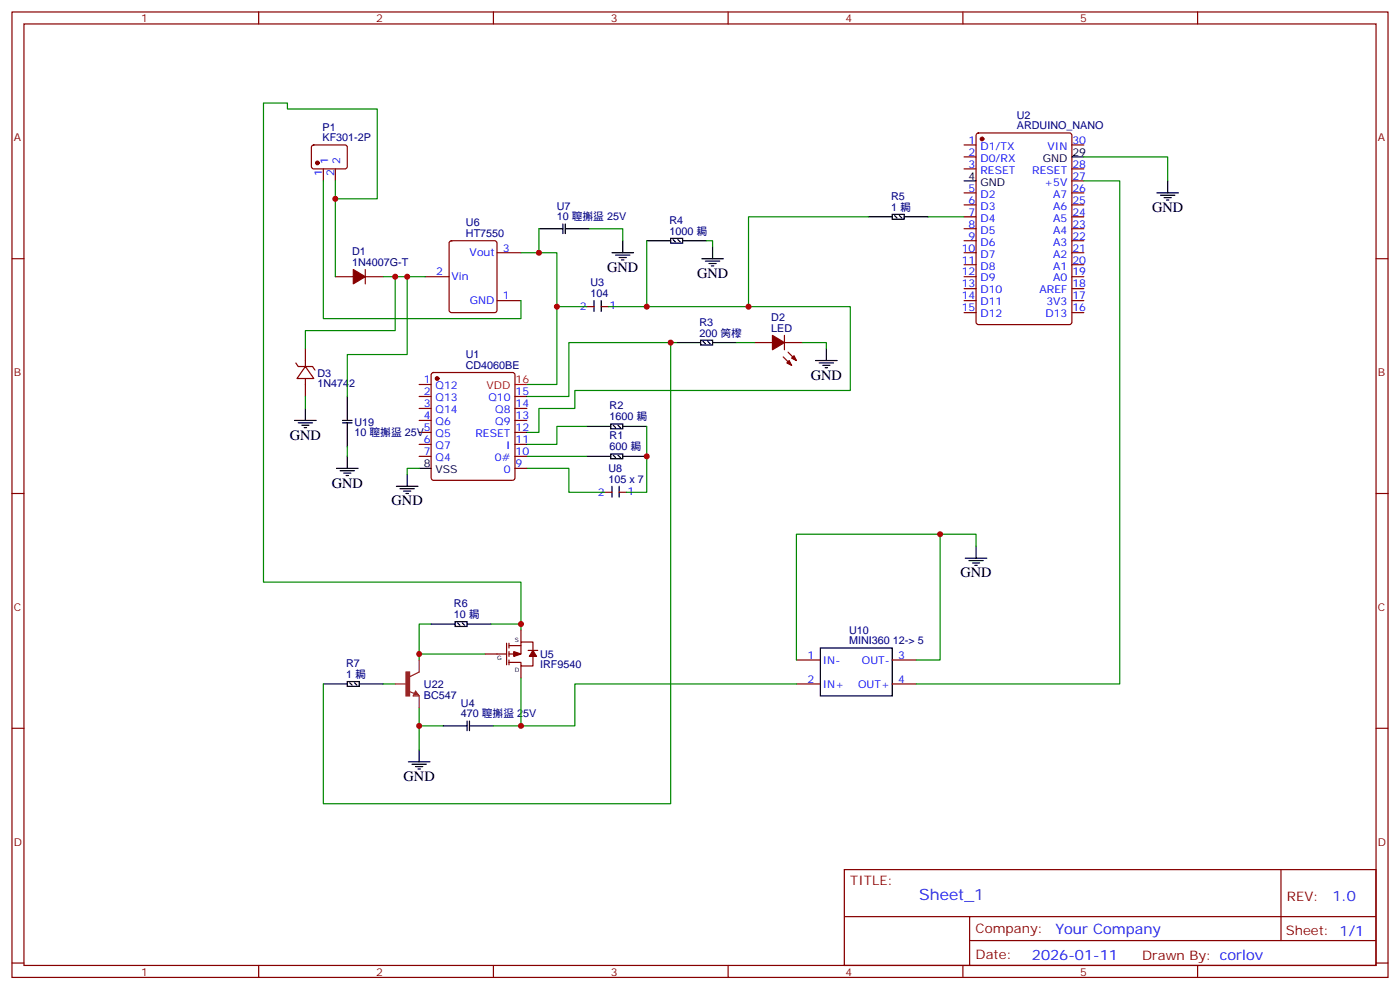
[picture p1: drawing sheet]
<svg xmlns="http://www.w3.org/2000/svg" width="412mm" height="292mm" viewBox="0 0 412 292" stroke-linecap="round" stroke-linejoin="round" font-family="sans-serif">
<g fill="none" stroke="#870000" stroke-width=".35">
<path d="M3.5 3.5h405.4v284.4h-405.4zM7.1 7.1h398.2v277.2h-398.2zM76.2 3.5v3.6M145.3 3.5v3.6M214.5 3.5v3.6M283.6 3.5v3.6M352.8 3.5v3.6M287.7 39.4l.5-.2h26.8l.7 .4v55.3l-.4 .6-27.1 .1-.6-.5-.1-55.2zM92 42.9l.4-.2h9.5l.4 .7-.1 5.9-.6 .4h-9.4l-.5-.7v-5.6zM95.2 49.7v3.6M98.8 49.7v3.6M284 42.7h3.5"/>
<path d="M284 46.2h3.5M284 49.7h3.5M284 56.8h3.5M315.7 42.7h3.6M315.7 49.7h3.6M315.7 56.8h3.6M315.7 53.3h3.6M3.5 76.2h3.6M107.6 79.4v4.2M132.5 71.1l.5-.2h12.7l.6 .4 .1 20.1-.5 .6-12.9 .1-.7-.5v-20zM146.4 74.4h7.1M284 60.3h3.5"/>
<path d="M284 63.9h3.5M284 67.4h3.5M284 70.9h3.5M284 74.4h3.5M284 78h3.5M315.7 60.3h3.6M315.7 63.9h3.6M315.7 67.4h3.6M315.7 70.9h3.6M315.7 74.4h3.6M315.7 78h3.6M405.3 76.2h3.6"/>
<path d="M98.8 81.5h5.3M107.6 81.5h5.3M125.2 81.5h7.1M146.4 88.5h7.1M172.9 90.3h2.1M177.1 90.3h2.1M231.1 98.8v4.2M284 81.5h3.5M284 85h3.5M284 88.5h3.5M284 92.1h3.5M315.7 81.5h3.6"/>
<path d="M315.7 85h3.6M315.7 88.5h3.6M315.7 92.1h3.6M87.1 106.9l.7 1.1h4.3l.7 1M90 108l2.4 3.5h-4.9zM90 102.7v5.3M90 111.5v5.3M123.5 113.2h3.5M123.5 116.8h3.5M127.2 109.9l.5-.2h23.3l.5 .2 .2 .5v30.4l-.2 .5-.5 .2h-23.3l-.5-.3-.2-.4v-30.4zM151.7 116.8h3.5M222.2 100.9h5.3"/>
<path d="M230.7 105.1l2.5 2.5M231.1 100.9h5.3M232.1 103.7l2.5 2.5M123.5 120.3h3.5M123.5 123.8h3.5M123.5 127.4h3.5M123.5 130.9h3.5M123.5 134.4h3.5M151.7 120.3h3.5M151.7 123.8h3.5M151.7 127.4h3.5M151.7 130.9h3.5"/>
<path d="M151.7 134.4h3.5M151.7 137.9h3.5M3.5 145.3h3.6M178.2 145h2.1M182.4 145h2.1M405.3 145.3h3.6M142.9 192.6h6.3M149.2 189.4v6.4M149.9 190.1h3.6M149.9 189.4v1.5M149.9 191.9v1.4M149.9 194.4v1.4"/>
<path d="M153.5 185.6v3.5M153.5 196.1v3.6M155.6 191.6h2.8M157 193.3v2.8h-3.5v-1h-3.6M157 191.6v-2.5h-3.5v3.5h-3.6M234.6 194.4h7.1M262.8 194.4h7.1M3.5 214.5h3.6M234.6 201.4h7.1M262.8 201.4h7.1M405.3 214.5h3.6M248.7 256.1h156.6v28.2h-156.6z"/>
<path d="M377.3 256.1v20.9M248.7 270h156.5M285.6 277h119.6M285.6 270v14.1M3.5 283.6h3.6M76.2 284.3v3.6M145.3 284.3v3.6M214.5 284.3v3.6M283.6 284.3v3.6M352.8 284.3v3.6M405.3 283.6h3.6"/>
</g>
<g fill="#870000" stroke="#870000" stroke-width=".35">
<path d="M151.3 191.9l2.2 .7-2.2 .7z"/>
<path d="M157 191.6l1 1.7h-2.1z"/>
<path d="M104.1 79.4l3.5 2.1-3.5 2.1z"/>
<path d="M227.5 98.8l3.6 2.1-3.6 2.1z"/>
<path d="M231.8 106.9l.7-.7 .7 1.4z"/>
<path d="M233.2 105.5l.7-.7 .7 1.4z"/>
<circle cx="128.8" cy="111.5" r=".53"/>
<circle cx="289.3" cy="40.9" r=".53"/>
<circle cx="93.5" cy="48" r=".53"/>
</g>
<g fill="none" stroke="#000" stroke-width=".35">
<path d="M284 53.3h3.5M315.7 46.2h3.6M340.8 56.8h6.3M341.8 57.5h4.3M342.9 58.2h2.1M343.6 58.9h.7M344 53.3v3.5M158.7 67.4h7.1M165.8 66v2.8M166.5 66v2.8M166.5 67.4h7.1M180.3 74.4h6.3"/>
<path d="M181.3 75.1h4.3M182.4 75.8h2.1M183.1 76.6h.7M183.4 70.9v3.5M190.5 70.9h7.1M197.6 70.2h3.5v1.4h-3.5zM198.3 70.6l.7 .7M199.7 70.6l.7 .7M201.1 70.9h7M206.7 76.2h6.4M207.8 76.9h4.2M208.8 77.6h2.2"/>
<path d="M209.5 78.3h.8M209.9 72.7v3.5M255.8 63.9h7M262.8 63.1h3.5v1.5h-3.5zM263.5 63.5l.7 .7M264.9 63.5l.7 .7M266.3 63.9h7.1M175 88.5v3.2M177.1 88.5v3.2M102.3 116.8v7M199.3 100.9h7.1M206.4 100.2h3.5v1.4h-3.5z"/>
<path d="M207.1 100.5l.7 .7M208.5 100.5l.7 .7M209.9 100.9h7.1M240.2 106.2h6.4M241.3 106.9h4.2M242.4 107.6h2.1M243.1 108.3h.7M243.4 102.7v3.5M86.8 123.8h6.3M87.8 124.5h4.3M88.9 125.2h2.1M89.6 125.9h.7"/>
<path d="M90 120.3v3.5M99.1 137.9h6.4M100.2 138.6h4.2M100.9 123.8h2.8M100.9 124.5h2.8M101.2 139.3h2.2M102.3 124.5v7.1M102.3 134.4v3.5M119.9 139.7v3.5M123.5 137.9h3.5M172.9 134.4h7M172.9 125.6h7"/>
<path d="M179.9 133.7h3.5v1.4h-3.5zM179.9 124.9h3.5v1.4h-3.5zM180.6 134.1l.7 .7M180.6 125.2l.7 .7M182 134.1l.7 .7M182 125.2l.7 .7M183.4 134.4h7.1M183.4 125.6h7.1M102 140.1h.7M116.8 143.2h6.3M117.8 143.9h4.3M118.9 144.6h2.1"/>
<path d="M119.6 145.3h.7M180.3 143.2v3.2M182.4 143.2v3.2M284.3 164.4h6.4M285.4 165.1h4.2M286.5 165.8h2.1M287.2 166.5h.7M287.5 160.9v3.5M127 183.8h7.1M134.1 183.1h3.5v1.4h-3.5zM134.8 183.4l.7 .8M136.2 183.4l.7 .8"/>
<path d="M137.6 183.8h7M241.7 190.9h21.1v14.1h-21.1zM95.2 201.4h7.1M102.3 200.7h3.5v1.4h-3.5zM103 201.1l.7 .7M104.4 201.1l.7 .7M105.8 201.4h7.1M130.5 213.8h7.1M137.6 212.4v2.8M138.3 212.4v2.8M138.3 213.8h7M120.3 224.4h6.3"/>
<path d="M121.4 225.1h4.2M122.4 225.8h2.1M123.1 226.5h.7M123.5 220.8v3.6"/>
</g>
<path d="M151.7 113.2h3.5" fill="none" stroke="#f00" stroke-width=".35"/>
<g fill="none" stroke="#008700" stroke-width=".35">
<path d="M95.2 53.3v40.5h58.3v-5.3M98.8 58.6h12.3v-26.5h-26.4v-1.8h-7.1v141.1h75.9v12.4M98.8 53.3v28.2M319.3 53.3h10.5v148.1h-59.9M319.3 46.2h24.7v7.1M153.5 74.4h10.5v38.8h-8.8M158.7 67.4v7M173.6 67.4h9.8v3.5M190.5 70.9v19.4M208.1 70.9h1.8v1.8M255.8 63.9h-35.3v26.4M273.4 63.9h10.6"/>
<path d="M112.9 81.5h12.3M116.4 81.5v15.9h-26.4v5.3M119.9 81.5v22.9h-17.6v12.4M164 90.3h8.9M179.2 90.3h71.3v24.7h-81.2v5.3h-10.6v7.1h-3.5M90 116.8v3.5M197.6 100.9v135.8h-102.4v-35.3M199.3 100.9h-31.7v15.9h-12.4M217 100.9h5.2M236.4 100.9h7v1.8M102.3 131.6v2.8M123.5 137.9h-3.6v1.8"/>
<path d="M155.2 137.9h12.4v7.1h10.6M155.2 134.4h17.7M172.9 125.6h-8.9v5.3h-8.8M190.5 125.6v19.4h-6M276.9 157.3h-42.3v37.1M287.5 160.9v-3.6h-10.6v37.1h-7M123.5 192.6h19.4M127 183.8h-3.5v10.6M144.6 183.8h8.9v1.8M153.5 199.7v14.1h-8.2M112.9 201.4h3.5M123.5 208.5v5.3h7"/>
<path d="M123.5 213.8v7M234.6 201.4h-65.3v12.4h-15.8"/>
</g>
<path d="M123.5 194.4v3.5l-2.9 1.4M116.4 201.4h3.5M120.3 203.6l1.8 .7M122.4 203.6l1.1 1.4h-1.8zM122.4 203.9l.7 .7h-1zM122.4 204.3v.3M123.5 205v3.5" fill="none" stroke="#8c2424" stroke-width=".35"/>
<path d="M119.6 197.9h1v7.1h-1z" fill="#8c2424" stroke="#8c2424" stroke-width=".35"/>
<g fill="#c00">
<circle cx="123.5" cy="192.6" r=".88"/>
<circle cx="190.5" cy="134.4" r=".88"/>
<circle cx="164" cy="90.3" r=".88"/>
<circle cx="190.5" cy="90.3" r=".88"/>
<circle cx="220.5" cy="90.3" r=".88"/>
<circle cx="123.5" cy="213.8" r=".88"/>
<circle cx="153.5" cy="183.8" r=".88"/>
<circle cx="98.8" cy="58.6" r=".88"/>
<circle cx="197.6" cy="100.9" r=".88"/>
<circle cx="153.5" cy="213.8" r=".88"/>
<circle cx="276.9" cy="157.3" r=".88"/>
<circle cx="158.8" cy="74.4" r=".88"/>
<circle cx="119.9" cy="81.5" r=".88"/>
<circle cx="116.4" cy="81.5" r=".88"/>
</g>
<text font-size="4.6" fill="#00f" x="270.8" y="265.1">Sheet_1</text>
<g font-size="4.2">
<text x="339.4" y="62.4">GND</text>
<text x="178.9" y="80.1">GND</text>
<text x="205.3" y="81.8">GND</text>
<text x="238.8" y="111.8">GND</text>
<text x="85.4" y="129.5">GND</text>
<text x="97.7" y="143.6">GND</text>
<text x="115.4" y="148.9">GND</text>
<text x="282.9" y="170">GND</text>
<text x="118.9" y="230">GND</text>
</g>
<g font-size="4.2" fill="#00f">
<text x="392.5" y="265.4">1.0</text>
<text x="310.9" y="274.9">Your Company</text>
<text x="304" y="282.7">2026-01-11</text>
</g>
<g font-size="3.9" fill="#800">
<text x="250.5" y="260.7">TITLE:</text>
<text x="379.1" y="265.4">REV:</text>
<text x="287.4" y="274.9">Company:</text>
<text x="378.7" y="275.5">Sheet: 1/1</text>
<text x="287.4" y="282.6">Date:</text>
<text x="336.4" y="282.7">Drawn By: corlov</text>
</g>
<g font-size="3.2" fill="#800">
<text x="41.6" y="6.5">1</text>
<text x="110.8" y="6.5">2</text>
<text x="179.9" y="6.5">3</text>
<text x="249.1" y="6.5">4</text>
<text x="318.2" y="6.5">5</text>
<text x="4.1" y="41.6">A</text>
<text x="405.9" y="41.6">A</text>
<text x="4.1" y="110.8">B</text>
<text x="405.9" y="110.8">B</text>
<text x="4.1" y="179.9">C</text>
<text x="405.9" y="179.9">C</text>
<text x="4.1" y="249.1">D</text>
<text x="405.9" y="249.1">D</text>
<text x="41.6" y="287.3">1</text>
<text x="110.8" y="287.3">2</text>
<text x="179.9" y="287.3">3</text>
<text x="249.1" y="287.3">4</text>
<text x="318.2" y="287.3">5</text>
</g>
<g font-size="3.2" fill="#000080">
<text x="299.5" y="34.9">U2</text>
<text x="95" y="41.6">KF301-2P</text>
<text x="95" y="38.5">P1</text>
<text x="299.5" y="38.1">ARDUINO_NANO</text>
<text x="262.5" y="58.9">R5</text>
<text x="164" y="64.9">10 䏄㩂䀀 25V</text>
<text x="164" y="61.8">U7</text>
<text x="197.2" y="65.9">R4</text>
<text x="262.5" y="62.1">1 䎤ṃ쀀</text>
<text x="137.2" y="69.9">HT7550</text>
<text x="137.2" y="66.7">U6</text>
<text x="197.2" y="69.1">1000 䎤ṃ쀀</text>
<text x="103.7" y="75.1">D1</text>
<text x="103.7" y="78.3">1N4007G-T</text>
<text x="173.9" y="87.5">104</text>
<text x="173.9" y="84.3">U3</text>
<text x="206" y="95.9">R3</text>
<text x="227.2" y="94.5">D2</text>
<text x="206" y="99.1">200 䇤㰀</text>
<text x="227.2" y="97.7">LED</text>
<text x="137.2" y="105.4">U1</text>
<text x="93.5" y="110.9">D3</text>
<text x="137.2" y="108.7">CD4060BE</text>
<text x="93.5" y="114">1N4742</text>
<text x="104.4" y="125.4">U19</text>
<text x="179.6" y="123.8">1600 䎤ṃ쀀</text>
<text x="179.6" y="120.6">R2</text>
<text x="104.4" y="128.5">10 䏄㩂䀀 25V</text>
<text x="179.6" y="129.4">R1</text>
<text x="179.6" y="132.6">600 䎤ṃ쀀</text>
<text x="179.2" y="142.2">105 x 7</text>
<text x="179.2" y="139">U8</text>
<text x="133.7" y="178.8">R6</text>
<text x="133.7" y="182">10 䎤ṃ쀀</text>
<text x="250.1" y="189.8">MINI360 12-&gt; 5</text>
<text x="250.1" y="186.7">U10</text>
<text x="102" y="196.4">R7</text>
<text x="159.1" y="196.8">IRF9540</text>
<text x="159.1" y="193.7">U5</text>
<text x="102" y="199.7">1 䎤ṃ쀀</text>
<text x="124.9" y="202.6">U22</text>
<text x="124.9" y="205.8">BC547</text>
<text x="135.8" y="208.2">U4</text>
<text x="135.8" y="211.3">470 䏄㩂䀀 25V</text>
</g>
<g font-size="3.2" fill="#00f">
<text x="285.3" y="42.3">1</text>
<text x="285.3" y="45.9">2</text>
<text x="288.8" y="44.1">D1/TX</text>
<text x="288.8" y="47.6">D0/RX</text>
<text x="308.6" y="44.1">VIN</text>
<text x="315.9" y="42.3">30</text>
<text x="94.9" y="51.9" transform="rotate(-90 94.9 51.9)">1</text>
<text x="96.7" y="48.4" transform="rotate(-90 96.7 48.4)">1</text>
<text x="98.4" y="51.9" transform="rotate(-90 98.4 51.9)">2</text>
<text x="100.2" y="48.4" transform="rotate(-90 100.2 48.4)">2</text>
<text x="285.3" y="49.4">3</text>
<text x="288.8" y="51.2">RESET</text>
<text x="304.1" y="51.2">RESET</text>
<text x="315.9" y="52.9">27</text>
<text x="315.9" y="49.4">28</text>
<text x="285.3" y="56.4">5</text>
<text x="285.3" y="60">6</text>
<text x="288.8" y="58.2">D2</text>
<text x="307.7" y="54.7">+5V</text>
<text x="310.2" y="58.2">A7</text>
<text x="315.9" y="60">25</text>
<text x="315.9" y="56.4">26</text>
<text x="285.3" y="63.5">7</text>
<text x="288.8" y="61.7">D3</text>
<text x="288.8" y="65.3">D4</text>
<text x="310.2" y="65.3">A5</text>
<text x="310.2" y="61.7">A6</text>
<text x="315.9" y="63.5">24</text>
<text x="285.3" y="67">8</text>
<text x="285.3" y="70.6">9</text>
<text x="288.8" y="68.8">D5</text>
<text x="310.2" y="68.8">A4</text>
<text x="315.9" y="70.6">22</text>
<text x="315.9" y="67">23</text>
<text x="138.3" y="75.5">Vout</text>
<text x="148.2" y="74.1">3</text>
<text x="283.3" y="74.1">10</text>
<text x="283.3" y="77.6">11</text>
<text x="288.8" y="72.3">D6</text>
<text x="288.8" y="75.8">D7</text>
<text x="310.2" y="75.8">A2</text>
<text x="310.2" y="72.3">A3</text>
<text x="315.9" y="77.6">20</text>
<text x="315.9" y="74.1">21</text>
<text x="128.5" y="81.1">2</text>
<text x="133" y="82.6">Vin</text>
<text x="283.3" y="81.1">12</text>
<text x="288.8" y="79.4">D8</text>
<text x="288.8" y="82.9">D9</text>
<text x="310.2" y="82.9">A0</text>
<text x="310.2" y="79.4">A1</text>
<text x="315.9" y="81.1">19</text>
<text x="138.4" y="89.6">GND</text>
<text x="148.2" y="88.2">1</text>
<text x="283.3" y="84.7">13</text>
<text x="283.3" y="88.2">14</text>
<text x="288.8" y="86.4">D10</text>
<text x="288.8" y="90">D11</text>
<text x="306.2" y="86.4">AREF</text>
<text x="308.2" y="90">3V3</text>
<text x="315.9" y="88.2">17</text>
<text x="315.9" y="84.7">18</text>
<text x="170.8" y="91.4">2</text>
<text x="179.6" y="91">1</text>
<text x="283.3" y="91.7">15</text>
<text x="288.8" y="93.5">D12</text>
<text x="308" y="93.5">D13</text>
<text x="315.9" y="91.7">16</text>
<text x="124.8" y="112.9">1</text>
<text x="124.8" y="116.4">2</text>
<text x="124.8" y="119.9">3</text>
<text x="128.3" y="114.7">Q12</text>
<text x="128.3" y="118.2">Q13</text>
<text x="143.9" y="118.2">Q10</text>
<text x="151.9" y="119.9">14</text>
<text x="151.9" y="116.4">15</text>
<text x="124.8" y="123.5">4</text>
<text x="128.3" y="121.7">Q14</text>
<text x="128.3" y="125.2">Q6</text>
<text x="145.9" y="125.2">Q9</text>
<text x="145.9" y="121.7">Q8</text>
<text x="151.9" y="123.5">13</text>
<text x="124.8" y="127">5</text>
<text x="124.8" y="130.5">6</text>
<text x="128.3" y="128.8">Q5</text>
<text x="140" y="128.8">RESET</text>
<text x="151.9" y="130.5">11</text>
<text x="151.9" y="127">12</text>
<text x="124.8" y="134.1">7</text>
<text x="128.3" y="132.3">Q7</text>
<text x="128.3" y="135.8">Q4</text>
<text x="145.8" y="135.8">0#</text>
<text x="149.1" y="132.3">I</text>
<text x="151.9" y="137.6">9</text>
<text x="151.9" y="134.1">10</text>
<text x="148.4" y="139.3">0</text>
<text x="176.1" y="146.1">2</text>
<text x="184.9" y="145.7">1</text>
<text x="237.9" y="194">1</text>
<text x="242.4" y="195.4">IN-</text>
<text x="253.9" y="195.4">OUT-</text>
<text x="264.6" y="194">3</text>
<text x="237.9" y="201.1">2</text>
<text x="242.4" y="202.5">IN+</text>
<text x="252.7" y="202.5">OUT+</text>
<text x="264.6" y="201.1">4</text>
</g>
<g font-size="3.2">
<text x="307.1" y="47.6">GND</text>
<text x="315.9" y="45.9">29</text>
<text x="285.3" y="52.9">4</text>
<text x="288.8" y="54.7">GND</text>
<text x="124.8" y="137.6">8</text>
<text x="128.3" y="139.3">VSS</text>
</g>
<g font-size="3.2" fill="#f00">
<text x="151.9" y="112.9">16</text>
<text x="143.3" y="114.7">VDD</text>
</g>
<g font-size="1.8">
<text x="151.7" y="189.1">S</text>
<text x="146.4" y="194.4">G</text>
<text x="151.7" y="197.9">D</text>
</g>
</svg>
